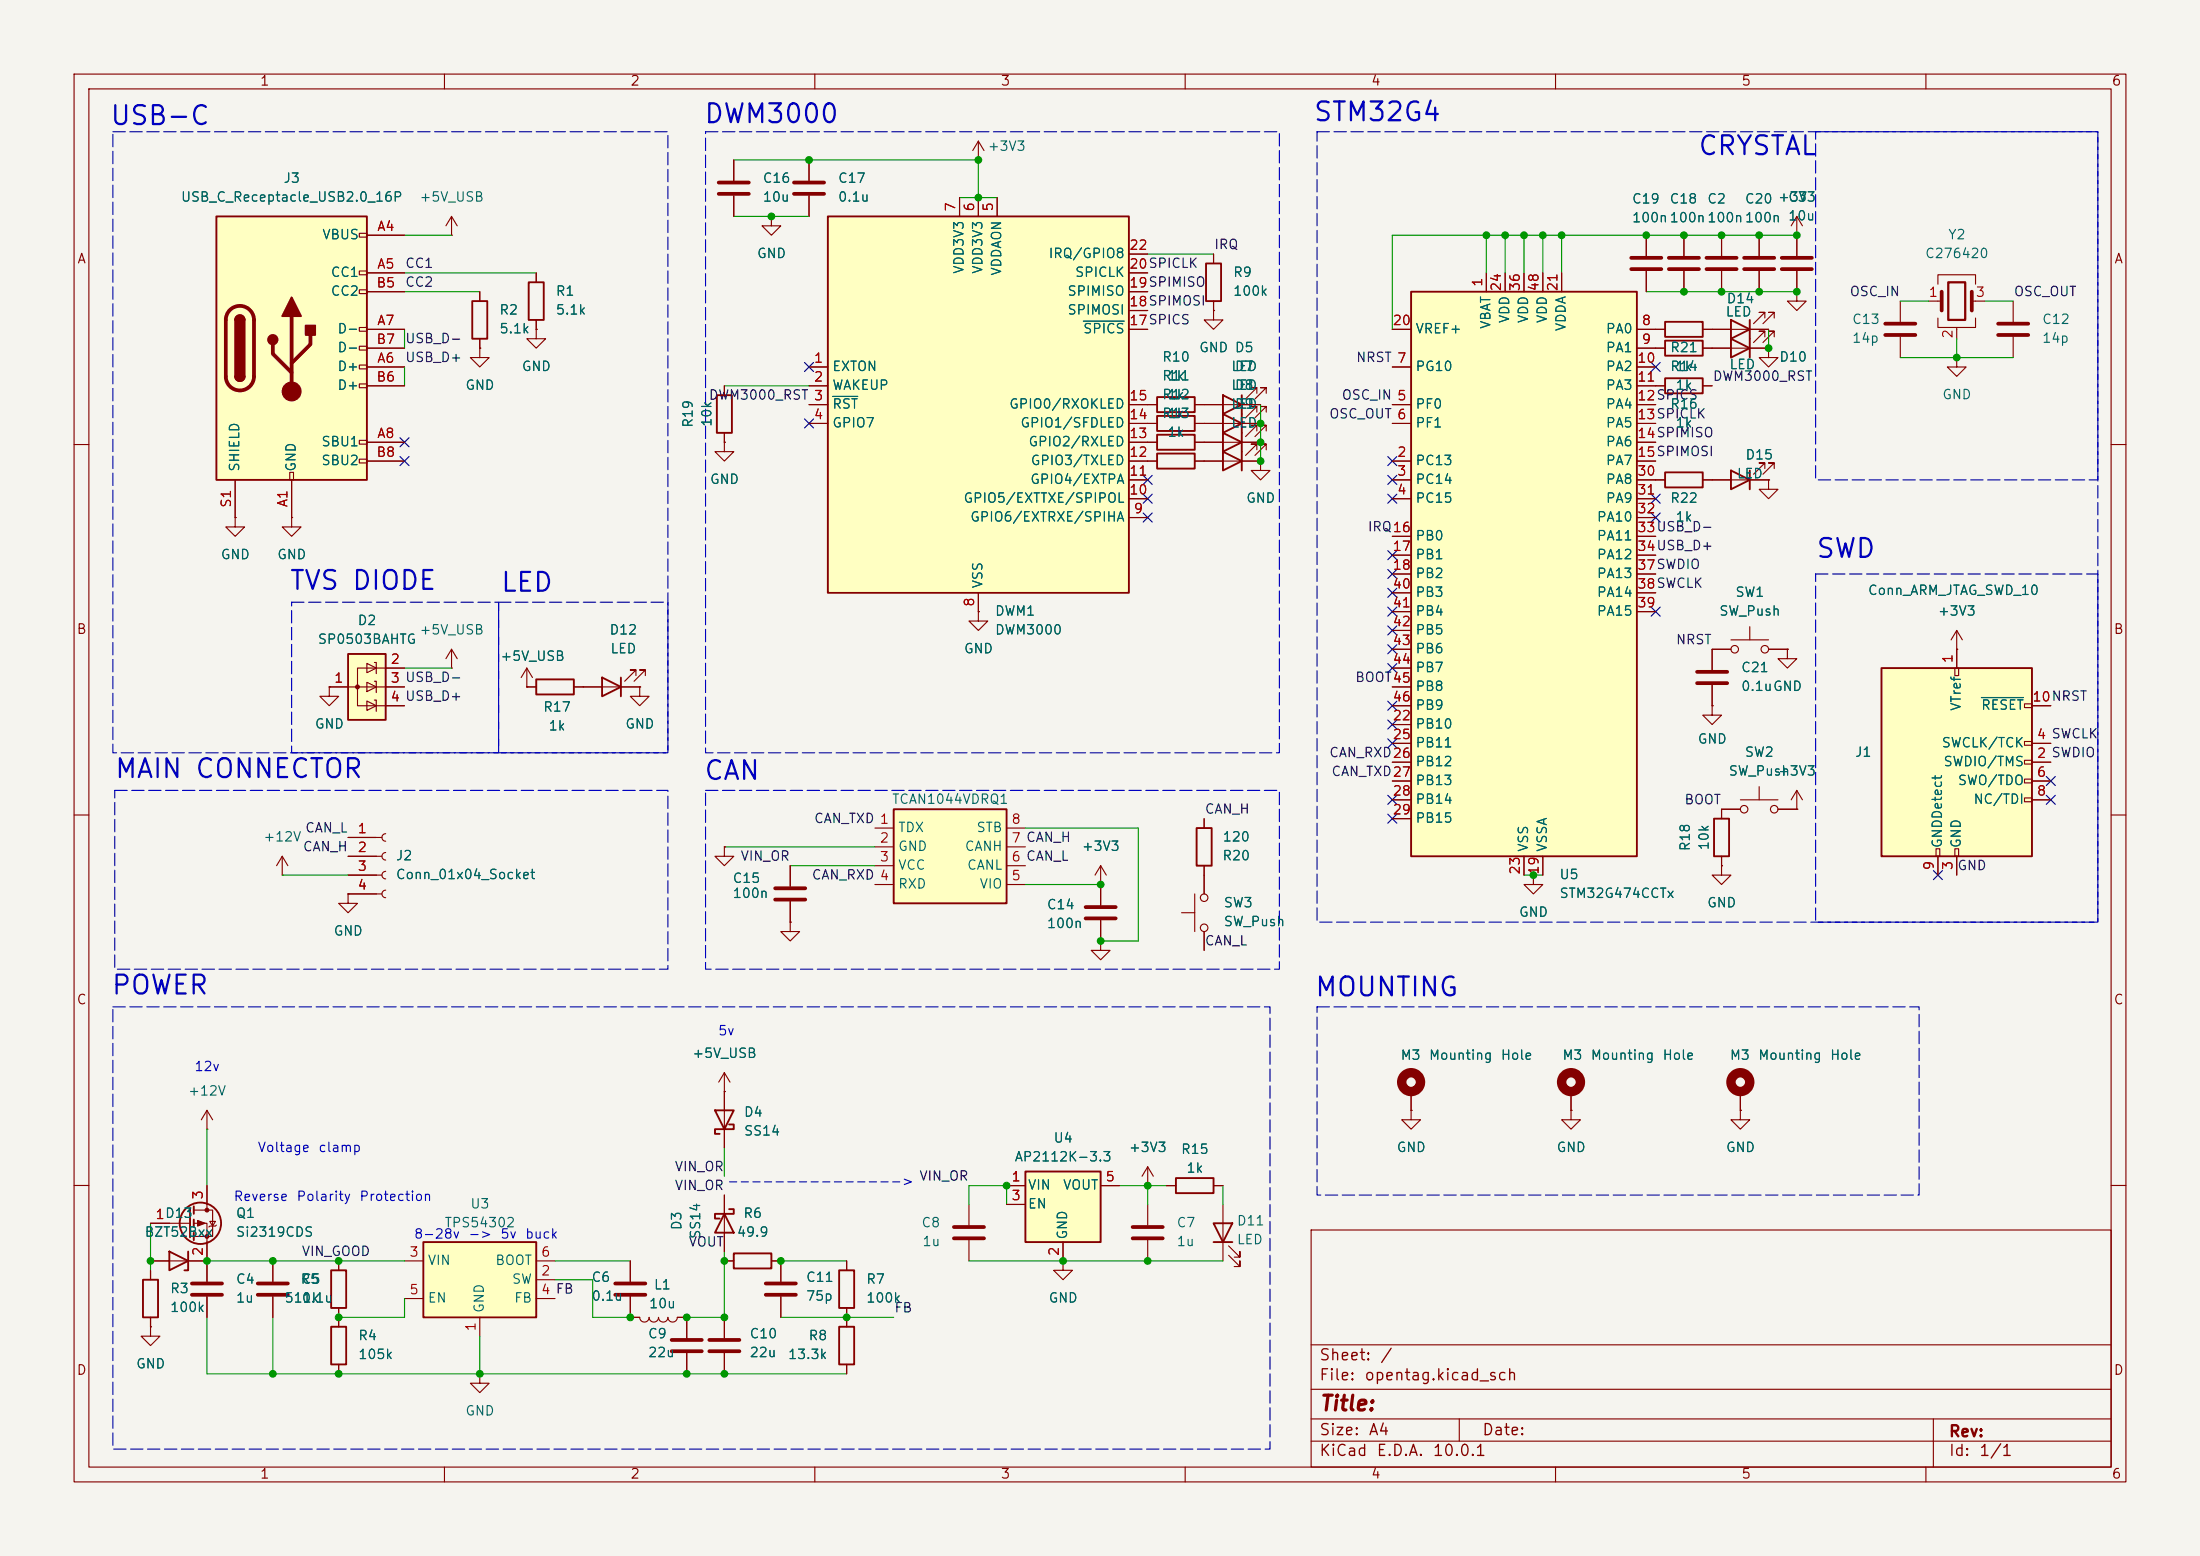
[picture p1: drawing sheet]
<svg xmlns="http://www.w3.org/2000/svg" width="297mm" height="210mm" viewBox="0 0 297 210" stroke-linecap="round" stroke-linejoin="round" font-family="sans-serif">
<path d="M0 0h297v210h-297z" fill="#f5f4ef" stroke="#f5f4ef" stroke-width=".14"/>
<g fill="none" stroke="#840000" stroke-width=".15">
<path d="M10 10h277v190h-277zM12 12h273v186h-273zM60 10v2M110 10v2M160 10v2M210 10v2M260 10v2M10 60h2M285 60h2M10 110h2M285 110h2M10 160h2"/>
<path d="M177 166h108v32h-108zM285 160h2M60 198v2M110 198v2M160 198v2M177 194.5h108M177 191.5h108M177 187.5h108M177 181.5h108M197 191.5v3M210 198v2M260 198v2"/>
<path d="M261 191.5v6.5"/>
</g>
<path d="M120.6 109.2h15.3v12.7h-15.3z" fill="#ffffc2"/>
<path d="M156.2 58.7h5.1v2h-5.1zM165.1 58.4l2.5 1.3-2.5 1.3zM167.6 58.4v5.1M156.2 61.2h5.1v2h-5.1zM165.1 61l2.5 1.2-2.5 1.3zM120.6 109.2h15.3v12.7h-15.3z" fill="none" stroke="#840000" stroke-width=".25"/>
<g fill="none" stroke="#840000" stroke-width=".15">
<path d="M154.9 59.7h1.3M161.3 59.7h8.9M169.7 58.2v-.8h-.8h.8l-1.6 1.5M170.9 58.2v-.8h-.7h.7l-1.5 1.5M154.9 62.2h1.3M161.3 62.2h8.9M169.7 60.7v-.8h-.8h.8l-1.6 1.6M170.9 60.7v-.8h-.7h.7l-1.5 1.6M118.1 111.8h2.5M118.1 114.3h2.5M118.1 116.8h2.5M118.1 119.4h2.5"/>
<path d="M135.9 111.8h2.5M135.9 114.3h2.5M135.9 116.8h2.5M135.9 119.4h2.5M162.6 118.1v2.6M207 118.1v1.3h1.3l-1.3 1.3-1.3-1.3h1.3M207 118.1h.1M232.4 109.2h2.5M234.9 108h5.1M237.5 106.2v1.8M240 109.2h2.6M159.5 123.2h1.8"/>
<path d="M161.3 120.7v5M162.6 125.7v2.6M154.9 157.5l-.7 1.3M154.9 157.5l.8 1.3M154.9 157.5v2.5M190.5 147.3v2.6M234.9 149.9v1.2h1.3l-1.3 1.3-1.2-1.3h1.2M234.9 149.9h.1M234.9 147.3v2.6M97.8 177.8v2.8M154.9 160h.1M64.8 185.4v1.3h1.2l-1.2 1.3-1.3-1.3h1.3"/>
<path d="M64.8 185.4h.1M97.8 182.6v2.8"/>
<circle cx="235.5" cy="109.2" r=".51"/>
<circle cx="239.5" cy="109.2" r=".51"/>
<circle cx="162.6" cy="125.2" r=".51"/>
<circle cx="162.6" cy="121.2" r=".51"/>
</g>
<path d="M95.8 180.8h4M95.8 182.4h4" fill="none" stroke="#840000" stroke-width=".51"/>
<g fill="none" stroke="#840000" stroke-width="1.3">
<circle cx="190.5" cy="146" r="1.27"/>
<circle cx="234.9" cy="146" r="1.27"/>
</g>
<path d="M57.1 167.6h15.3v10.2h-15.3z" fill="#ffffc2"/>
<g fill="none" stroke="#840000" stroke-width=".25">
<path d="M161.5 111.8h2.1v5h-2.1zM158.7 159h5.1v2h-5.1zM19.3 172.7h2v5.1h-2zM22.9 168.9l2.5 1.3-2.5 1.3zM25.4 168.9v2.6h-.5M25.7 163.2v3.8M26.2 162.8v1M26.2 164.6v1M26.2 166.4v1M57.1 167.6h15.3v10.2h-15.3zM97.8 163.8l1.3 2.6h-2.6zM98.4 163.2h.7v.6h-2.6v.7h.7"/>
<path d="M163.8 165.1h2.6l-1.3 2.5zM163.8 167.6h2.6"/>
<circle cx="27.1" cy="165.1" r="2.79"/>
</g>
<g fill="none" stroke="#840000" stroke-width=".15">
<path d="M162.6 110.5v1.3M162.6 116.8v1.3M232.4 116.8v1.3h1.3l-1.3 1.3-1.3-1.3h1.3M232.4 116.8h.1M27.9 152.4h.1M27.9 149.9v2.5M27.9 149.9l-.7 1.2M27.9 149.9l.8 1.2M97.8 147.3h.1M97.8 144.8l-.8 1.3M97.8 144.8l.8 1.3M97.8 144.8v2.5"/>
<path d="M190.5 149.9v1.2h1.3l-1.3 1.3-1.3-1.3h1.3M190.5 149.9h.1M212.1 149.9v1.2h1.3l-1.3 1.3-1.3-1.3h1.3M212.1 149.9h.1M212.1 147.3v2.6M20.3 179.1v1.2h1.3l-1.3 1.3-1.3-1.3h1.3M20.3 179.1h.1M20.3 165.1h5.4M20.3 171.5v1.2M20.3 177.8v1.3M26.2 163.3h2.5v3.6h-2.5M26.2 165.1h1.7v5.1h-7.6"/>
<path d="M27.9 160v3.3M28.3 164.8h.8l-.4 .7zM29.2 165.4l-.1 .1h-.8l-.1 .1M54.6 170.2h2.5M54.6 175.3h2.5M64.8 177.8v2.5M72.4 172.7h2.5M72.4 170.2h2.5M72.4 175.3h2.5M85.1 175v2.8h1.3a.64 .64 0 0 0 .6 .6 .64 .64 0 0 0 .6-.6 .64 .64 0 0 0 .7 .6 .64 .64 0 0 0 .6-.6 .64 .64 0 0 0 .6 .6 .64 .64 0 0 0 .7-.6 .64 .64 0 0 0 .6 .6 .64 .64 0 0 0 .6-.6h1.3v2.8M85.1 170.2v2.8M97.8 161.3v7.6"/>
<path d="M143.5 170.2v1.3h1.3l-1.3 1.2-1.3-1.2h1.3M143.5 170.2h.1M157.5 160h1.2M163.8 160h1.3M165.1 162.6v7.6M165.9 169.4l1.5 1.5v-.7v.7h-.8M165.9 168.1l1.5 1.6v-.8v.8h-.8M92.7 182.6v2.8"/>
</g>
<circle cx="212.1" cy="146" r="1.27" fill="none" stroke="#840000" stroke-width="1.3"/>
<g fill="#840000" stroke="#840000" stroke-width=".15">
<path d="M26.7 164.7l1 .4-1 .4z"/>
<circle cx="27.9" cy="163.3" r=".25"/>
<circle cx="27.9" cy="166.9" r=".25"/>
</g>
<path d="M83.1 173.2h4M83.1 174.8h4M90.7 180.8h4M90.7 182.4h4" fill="none" stroke="#840000" stroke-width=".51"/>
<path d="M138.4 158.1h10.2v9.5h-10.2z" fill="#ffffc2"/>
<path d="M224.8 46h5.1v2h-5.1zM224.8 43.4h5.1v2.1h-5.1zM233.7 45.7l2.5 1.3-2.5 1.3zM233.7 43.2l2.5 1.3-2.5 1.2zM236.2 43.2v5.1M138.4 158.1h10.2v9.5h-10.2zM113.3 171.5h2v5h-2z" fill="none" stroke="#840000" stroke-width=".25"/>
<g fill="none" stroke="#840000" stroke-width=".15">
<path d="M132.1 19.1l-.8 1.2M132.1 19.1l.7 1.2M132.1 19.1v2.5M99.1 21.6v2.8M99.1 26.4v2.8M104.1 29.2v1.3h1.3l-1.3 1.3-1.2-1.3h1.2M104.1 29.2h.1M109.2 21.6v2.8M109.2 26.4v2.8M132.1 21.6h.1M222.2 31.8v2.7M222.2 36.6v2.8"/>
<path d="M242.6 39.4v1.2h1.2l-1.2 1.3-1.3-1.3h1.3M242.6 39.4h.1M223.5 47h1.3M223.5 44.5h1.3M229.9 47h8.9M229.9 44.5h8.9M238.3 45.5v-.8h-.8h.8l-1.6 1.5M238.3 42.9v-.7h-.8h.8l-1.6 1.5M238.8 47v1.3h1.2l-1.2 1.2-1.3-1.2h1.3M238.8 47h.1M239.5 45.5v-.8h-.7h.7l-1.5 1.5M239.5 42.9v-.7h-.7h.7l-1.5 1.5"/>
<path d="M170.2 62.2v1.3h1.2l-1.2 1.3-1.3-1.3h1.3M170.2 62.2h.1M114.3 170.2v1.3M114.3 176.5v1.3M130.8 162.6v2.8M130.8 167.4v2.8M135.9 160h2.5M135.9 162.6h2.5M143.5 167.6v2.6M148.6 160h2.5M154.9 162.6v2.8M154.9 167.4v2.8"/>
</g>
<path d="M97 24.6h4.1M97 26.2h4.1M107.2 24.6h4.1M107.2 26.2h4.1M220.2 34.8h4.1M220.2 36.3h4.1M128.8 165.6h4M128.8 167.1h4M152.9 165.6h4.1M152.9 167.1h4.1" fill="none" stroke="#840000" stroke-width=".51"/>
<path d="M111.8 29.2h40.6v50.8h-40.6z" fill="#ffffc2"/>
<path d="M111.8 29.2h40.6v50.8h-40.6zM224.8 51.1h5.1v2h-5.1zM224.8 63.8h5.1v2h-5.1zM233.7 63.5l2.5 1.3-2.5 1.2zM236.2 63.5v2.5M113.3 179.1h2v5.1h-2z" fill="none" stroke="#840000" stroke-width=".25"/>
<g fill="none" stroke="#840000" stroke-width=".15">
<path d="M129.5 26.7v2.5M132.1 26.7v2.5M134.6 26.7v2.5M152.4 39.4h2.5M152.4 36.8h2.5M152.4 34.3h2.5M227.3 31.8v2.7M227.3 36.6v2.8M232.4 31.8v2.7M232.4 36.6v2.8M237.5 31.8v2.7M237.5 36.6v2.8"/>
<path d="M242.6 31.8h.1M242.6 29.2v5.3M242.6 36.6v2.8M242.6 29.2l-.8 1.3M242.6 29.2l.7 1.3M261.6 38.4v-1.3h5.1v1.3M109.2 49.5h2.6M109.2 52.1h2.6M109.2 54.6h2.6M109.2 57.2h2.6M152.4 54.6h2.5M152.4 57.2h2.5"/>
<path d="M152.4 59.7h2.5M152.4 44.5h2.5M152.4 41.9h2.5M223.5 52.1h1.3M229.9 52.1h1.2M256.5 40.6v2.8M256.5 45.5v2.8M260.3 40.6h1.8M261.6 42.9v1.3h5.1v-1.3M264.2 48.3v1.2h1.2l-1.2 1.3-1.3-1.3h1.3M264.2 48.3h.1M264.2 44.2v1.5"/>
<path d="M266.2 40.6h1.8M271.8 40.6v2.8M271.8 45.5v2.8M152.4 69.9h2.5M152.4 67.3h2.5M152.4 64.8h2.5M152.4 62.2h2.5M223.5 64.8h1.3M229.9 64.8h8.9M238.3 63.2v-.7h-.8h.8l-1.6 1.5M239.5 63.2v-.7h-.7h.7l-1.5 1.5M132.1 80v2.6"/>
<path d="M105.4 170.2v2.8M105.4 175v2.8M114.3 177.8v1.3M114.3 184.2v1.2"/>
</g>
<path d="M112.4 53.5h3.4M146.3 43.3h5.5" fill="none" stroke="#006464" stroke-width=".15"/>
<g fill="none" stroke="#840000" stroke-width=".51">
<path d="M225.3 34.8h4.1M225.3 36.3h4.1M230.4 34.8h4M230.4 36.3h4M235.5 34.8h4M235.5 36.3h4M240.5 34.8h4.1M240.5 36.3h4.1M262.1 39.4v2.5M266.2 39.4v2.5M254.5 43.7h4.1M254.5 45.2h4.1"/>
<path d="M269.7 43.7h4.1M269.7 45.2h4.1M103.4 173.2h4M103.4 174.8h4"/>
</g>
<path d="M263 38.1h2.3v5.1h-2.3z" fill="none" stroke="#840000" stroke-width=".3"/>
<path d="M190.5 39.4h30.5v76.2h-30.5z" fill="#ffffc2"/>
<path d="M190.5 39.4h30.5v76.2h-30.5zM156.2 53.6h5.1v2h-5.1zM165.1 53.3l2.5 1.3-2.5 1.3zM167.6 53.3v2.6M44.7 179.1h2v5.1h-2zM44.7 171.5h2v5h-2zM99.1 169.2h5v2h-5z" fill="none" stroke="#840000" stroke-width=".25"/>
<g fill="none" stroke="#840000" stroke-width=".15">
<path d="M200.7 36.8v2.6M203.2 36.8v2.6M205.7 36.8v2.6M208.3 36.8v2.6M210.8 36.8v2.6M154.9 54.6h1.3M161.3 54.6h8.9M169.7 53.1v-.8h-.8h.8l-1.6 1.5M170.9 53.1v-.8h-.7h.7l-1.5 1.5M188 54.6h2.5M188 57.2h2.5M188 49.5h2.5"/>
<path d="M188 44.5h2.5M221 54.6h2.5M221 57.2h2.5M221 49.5h2.5M221 44.5h2.5M221 47h2.5M221 52.1h2.5M221 59.7h2.5M188 62.2h2.5M188 64.8h2.5M188 67.3h2.5M188 72.4h2.5"/>
<path d="M188 74.9h2.5M188 77.5h2.5M221 62.2h2.5M221 64.8h2.5M221 67.3h2.5M221 72.4h2.5M221 74.9h2.5M221 77.5h2.5M221 69.9h2.5M238.8 64.8v1.2h1.2l-1.2 1.3-1.3-1.3h1.3M238.8 64.8h.1M188 97.8h2.5"/>
<path d="M188 80h2.5M188 82.6h2.5M188 85.1h2.5M188 87.6h2.5M188 90.2h2.5M188 92.7h2.5M188 95.3h2.5M221 80h2.5M221 82.6h2.5M264.2 87.6h.1M264.2 85.1l-.8 1.3M264.2 85.1l.7 1.3"/>
<path d="M264.2 85.1v2.5M188 100.3h2.5M188 102.9h2.5M188 105.4h2.5M188 108h2.5M188 110.5h2.5M205.7 115.6v2.5M208.3 115.6v2.5M27.9 170.2v2.8M27.9 175v2.8M36.8 170.2v2.8M36.8 175v2.8"/>
<path d="M45.7 170.2v1.3M45.7 176.5v2.6M97.8 170.2h1.3M104.1 170.2h1.3M45.7 184.2v1.2"/>
</g>
<path d="M25.9 173.2h4.1M25.9 174.8h4.1M34.8 173.2h4.1M34.8 174.8h4.1" fill="none" stroke="#840000" stroke-width=".51"/>
<path d="M254 90.2h20.3v25.4h-20.3z" fill="#ffffc2"/>
<path d="M96.8 53.3h2v5.1h-2zM254 90.2h20.3v25.4h-20.3z" fill="none" stroke="#840000" stroke-width=".25"/>
<g fill="none" stroke="#840000" stroke-width=".15">
<path d="M61 31.8h.1M61 29.2l-.8 1.3M61 29.2l.7 1.3M61 29.2v2.6M97.8 52.1v1.2M97.8 58.4v1.3M31.7 69.9v1.2h1.3l-1.3 1.3-1.2-1.3h1.2M31.7 69.9h.1M39.4 69.9v1.2h1.2l-1.2 1.3-1.3-1.3h1.3M39.4 69.9h.1M263.9 90.2h.5v1h-.5zM264.2 87.6v2.6"/>
<path d="M273.3 95h1v.5h-1zM274.3 95.3h2.6M261.4 114.6h.5v1h-.5zM261.6 115.6v2.5M263.9 114.6h.5v1h-.5zM264.2 115.6v2.5M273.3 100.1h1v.5h-1zM273.3 102.6h1v.5h-1zM273.3 105.2h1v.5h-1zM273.3 107.7h1v.5h-1zM274.3 102.9h2.6M274.3 100.3h2.6"/>
<path d="M274.3 105.4h2.6M274.3 108h2.6"/>
</g>
<path d="M267.5 94.1h5.7" fill="none" stroke="#006464" stroke-width=".15"/>
<path d="M29.2 29.2h20.3v35.6h-20.3z" fill="#ffffc2"/>
<g fill="none" stroke="#840000" stroke-width=".15">
<path d="M48.5 31.5h1v.5h-1zM48.5 36.6h1v.5h-1zM48.5 39.1h1v.5h-1zM49.5 31.8h5.1M49.5 36.8h5.1M49.5 39.4h5.1M64.8 39.4v1.2M72.4 36.8v1.3M163.8 34.3v1.3M48.5 44.2h1v.5h-1zM48.5 46.7h1v.5h-1zM48.5 49.3h1v.5h-1z"/>
<path d="M48.5 51.8h1v.5h-1zM48.5 59.4h1v.5h-1zM49.5 49.5h5.1M49.5 44.5h5.1M49.5 59.7h5.1M49.5 52.1h5.1M49.5 47h5.1M64.8 47v1.3h1.2l-1.2 1.2-1.3-1.2h1.3M64.8 47h.1M64.8 45.7v1.3M72.4 44.5v1.2h1.3l-1.3 1.3-1.3-1.3h1.3M72.4 44.5h.1"/>
<path d="M72.4 43.2v1.3M97.8 59.7v1.3h1.3l-1.3 1.2-1.3-1.2h1.3M97.8 59.7h.1M154.9 57.2h1.3M161.3 57.2h8.9M163.8 41.9v1.3h1.3l-1.3 1.3-1.2-1.3h1.2M163.8 41.9h.1M163.8 40.6v1.3M169.7 55.6v-.7h-.8h.8l-1.6 1.5M170.9 55.6v-.7h-.7h.7l-1.5 1.5M31.7 64.8v5.1M39.1 63.8h.5v1h-.5z"/>
<path d="M39.4 64.8v5.1M48.5 62h1v.5h-1zM49.5 62.2h5.1M61 90.2h.1M61 87.6l-.8 1.3M61 87.6l.7 1.3M61 87.6v2.6M231.1 95.3v1.2h1.3l-1.3 1.3-1.2-1.3h1.2M231.1 95.3h.1M231.1 92.5v2.8M233.7 86.4h5.1M233.7 87.6h-2.6v2.8"/>
<path d="M236.2 84.6v1.8M238.8 87.6h2.5M241.3 87.6v1.3h1.3l-1.3 1.3-1.3-1.3h1.3M241.3 87.6h.1M38.1 118.1h.1M38.1 115.6l-.8 1.2M38.1 115.6l.8 1.2M38.1 115.6v2.5M47 113h4.6M47 115.6h4.6M47 118.1h4.6M52.1 112.5a.51 .51 0 0 0-.5 .5 .51 .51 0 0 0 .5 .5"/>
<path d="M52.1 115.1a.51 .51 0 0 0-.5 .5 .51 .51 0 0 0 .5 .5M52.1 117.6a.51 .51 0 0 0-.5 .5 .51 .51 0 0 0 .5 .5M97.8 114.3v1.3h1.3l-1.3 1.2-1.3-1.2h1.3M97.8 114.3h.1M232.4 109.2v1.3M232.4 115.6v1.2M242.6 109.2h.1M242.6 106.7l-.8 1.3M242.6 106.7l.7 1.3M242.6 106.7v2.5M47 120.7v1.2h1.3l-1.3 1.3-1.3-1.3h1.3M47 120.7h.1"/>
<path d="M47 120.7h4.6M52.1 120.1a.51 .51 0 0 0-.5 .6 .51 .51 0 0 0 .5 .5M106.7 124.5v1.2h1.2l-1.2 1.3-1.3-1.3h1.3M106.7 124.5h.1M97.8 147.3v7.6"/>
<circle cx="234.2" cy="87.6" r=".51"/>
<circle cx="238.3" cy="87.6" r=".51"/>
</g>
<path d="M29.2 29.2h20.3v35.6h-20.3zM71.4 38.1h2v5.1h-2zM162.8 35.6h2v5h-2zM31.7 43.2a.64 .64 0 0 1 .7-.7 .64 .64 0 0 1 .6 .7M31.7 50.8a.64 .64 0 0 0 .7 .6 .64 .64 0 0 0 .6-.6M63.8 40.6h2v5.1h-2zM156.2 56.1h5.1v2.1h-5.1zM165.1 55.9l2.5 1.3-2.5 1.2zM167.6 55.9v2.5M231.4 110.5h2v5.1h-2zM96.5 149.9h2.6l-1.3 2.5zM98.4 151.8h.7v.6h-2.6v.6h.7" fill="none" stroke="#840000" stroke-width=".25"/>
<path d="M31 41.8a1.9 1.9 0 0 1 2.1-.4 1.9 1.9 0 0 1 1.2 1.8v7.6a1.91 1.91 0 0 1-1.9 1.9 1.91 1.91 0 0 1-1.9-1.9v-7.6a1.9 1.9 0 0 1 .5-1.4zM36.8 46.5v1.3l2.6 2.5M39.4 42.7v10.1M41.9 45.2v1.3l-2.5 2.5M229.1 90.7h4.1M229.1 92.2h4.1" fill="none" stroke="#840000" stroke-width=".51"/>
<g fill="#840000" stroke="#840000" stroke-width=".25">
<path d="M31.7 43.2h1.3v7.6h-1.3z"/>
<path d="M31.9 42.7a.64 .64 0 0 1 .7-.1 .64 .64 0 0 1 .4 .6h-1.3z"/>
<path d="M31.7 50.8h1.3a.64 .64 0 0 1-.6 .6 .64 .64 0 0 1-.7-.6z"/>
<path d="M39.4 40.1l1.2 2.6h-2.5z"/>
<path d="M41.3 43.9h1.2v1.3h-1.2z"/>
<circle cx="36.8" cy="45.8" r=".63"/>
</g>
<circle cx="39.4" cy="52.8" r="1.27" fill="#840000" stroke="#840000" stroke-width=".15"/>
<path d="M47 88.3h5.1v8.9h-5.1z" fill="#ffffc2"/>
<path d="M47 88.3h5.1v8.9h-5.1zM72.4 91.7h5.1v2h-5.1zM81.3 91.4l2.5 1.3-2.5 1.3zM83.8 91.4v2.6" fill="none" stroke="#840000" stroke-width=".25"/>
<g fill="none" stroke="#840000" stroke-width=".15">
<path d="M49.5 31.8h5.1M49.5 36.8h5.1M49.5 39.4h5.1M64.8 39.4v1.2M72.4 36.8v1.3M99.1 21.6v2.8M99.1 26.4v2.8M104.1 29.2h.1M109.2 21.6v2.8M109.2 26.4v2.8M129.5 26.7v2.5M132.1 26.7v2.5"/>
<path d="M134.6 26.7v2.5M152.4 36.8h2.5M152.4 39.4h2.5M152.4 34.3h2.5M163.8 34.3v1.3M200.7 36.8v2.6M203.2 36.8v2.6M205.7 36.8v2.6M208.3 36.8v2.6M210.8 36.8v2.6M222.2 31.8v2.7M222.2 36.6v2.8"/>
<path d="M227.3 31.8v2.7M227.3 36.6v2.8M232.4 31.8v2.7M232.4 36.6v2.8M237.5 31.8v2.7M237.5 36.6v2.8M242.6 31.8h.1M242.6 39.4h.1M242.6 31.8v2.7M242.6 36.6v2.8M49.5 49.5h5.1M49.5 44.5h5.1"/>
<path d="M49.5 59.7h5.1M49.5 52.1h5.1M49.5 47h5.1M64.8 47h.1M64.8 45.7v1.3M72.4 44.5h.1M72.4 43.2v1.3M97.8 59.7h.1M97.8 52.1v1.2M97.8 58.4v1.3M109.2 49.5h2.6M109.2 52.1h2.6"/>
<path d="M109.2 54.6h2.6M109.2 57.2h2.6M152.4 44.5h2.5M152.4 59.7h3.8M152.4 54.6h3.8M152.4 57.2h3.8M152.4 41.9h2.5M161.3 59.7h3.8M161.3 54.6h3.8M161.3 57.2h3.8M163.8 41.9h.1M163.8 40.6v1.3"/>
<path d="M167.6 59.7h2.6M167.6 54.6h2.6M167.6 57.2h2.6M188 49.5h2.5M188 44.5h2.5M188 54.6h2.5M188 57.2h2.5M221 49.5h2.5M221 44.5h3.8M221 59.7h2.5M221 52.1h3.8M221 47h3.8"/>
<path d="M221 54.6h2.5M221 57.2h2.5M229.9 44.5h3.8M229.9 52.1h1.2M229.9 47h3.8M236.2 44.5h2.6M236.2 47h2.6M238.8 47h.1M31.7 69.9h.1M31.7 64.8v5.1M39.4 69.9h.1M39.4 64.8v5.1"/>
<path d="M49.5 62.2h5.1M152.4 62.2h3.8M152.4 69.9h2.5M152.4 67.3h2.5M152.4 64.8h2.5M161.3 62.2h3.8M167.6 62.2h2.6M170.2 62.2h.1M188 62.2h2.5M188 67.3h2.5M188 64.8h2.5M188 72.4h2.5"/>
<path d="M188 74.9h2.5M188 77.5h2.5M221 62.2h2.5M221 69.9h2.5M221 67.3h2.5M221 64.8h3.8M221 72.4h2.5M221 74.9h2.5M221 77.5h2.5M229.9 64.8h3.8M236.2 64.8h2.6M238.8 64.8h.1"/>
<path d="M44.4 92.7v1.3h1.3l-1.3 1.3-1.2-1.3h1.2M44.4 92.7h.1M44.4 92.7h10.2M49.5 89.5l1.3 .7-1.3 .6zM49.5 92.1l1.3 .6-1.3 .6zM49.5 94.6l1.3 .7-1.3 .6zM50.5 89.4h.3v1.5M50.5 91.9h.3v1.6M50.5 94.5h.3v1.5M50.8 90.2h-2.5v5.1h2.5M50.8 90.2h3.8M50.8 95.3h3.8"/>
<path d="M71.1 92.7h.1M71.1 92.7h1.3M71.1 90.2l-.7 1.2M71.1 90.2l.8 1.2M71.1 90.2v2.5M77.5 92.7h8.9M85.9 91.2v-.8h-.8h.8l-1.6 1.5M86.4 92.7v1.3h1.2l-1.2 1.3-1.3-1.3h1.3M86.4 92.7h.1M87.1 91.2v-.8h-.7h.7l-1.5 1.5M132.1 82.6v1.2h1.2l-1.2 1.3-1.3-1.3h1.3M132.1 82.6h.1"/>
<path d="M132.1 80v2.6M188 90.2h2.5M188 92.7h2.5M188 95.3h2.5M188 87.6h2.5M188 97.8h2.5M188 80h2.5M188 82.6h2.5M188 85.1h2.5M221 80h2.5M221 82.6h2.5M231.1 95.3h.1"/>
<path d="M231.1 92.5v2.8M233.7 87.6h-2.6v2.8M238.8 87.6h2.5M241.3 87.6h.1M264.2 87.6h.1M264.2 87.6v2.6M274.3 95.3h2.6M47 113h3.8M47 115.6h3.8M47 118.1h3.8M97.8 114.3h.1M106.7 116.8v2.8"/>
<path d="M148.6 119.4h.1M148.6 116.8l-.8 1.3M148.6 116.8l.8 1.3M148.6 116.8v5.4M162.6 110.5v1.3M162.6 116.8v3.9M188 102.9h2.5M188 100.3h2.5M188 105.4h2.5M188 108h2.5M188 110.5h2.5M205.7 115.6v2.5"/>
<path d="M207 118.1h.1M208.3 115.6v2.5M232.4 116.8h.1M232.4 115.6v1.2M234.9 109.2h-2.5v1.3M240 109.2h2.6M242.6 109.2h.1M261.6 115.6v2.5M264.2 115.6v2.5M274.3 102.9h2.6M274.3 100.3h2.6M274.3 105.4h2.6"/>
<path d="M274.3 108h2.6M47 120.7h.1M47 120.7h3.8M106.7 124.5h.1M106.7 121.7v2.8M148.6 127v1.3h1.3l-1.3 1.2-1.3-1.2h1.3M148.6 127h.1M148.6 124.2v2.8M162.6 125.7v2.6M97.8 147.3h.1M97.8 147.3v2.6M97.8 152.4v2.5"/>
<path d="M190.5 149.9h.1M190.5 147.3v2.6M212.1 149.9h.1M212.1 147.3v2.6M234.9 149.9h.1M234.9 147.3v2.6M20.3 179.1h.1M20.3 165.1h2.6M20.3 171.5v1.2M20.3 177.8v1.3M20.3 170.2h2.6M25.4 170.2h2.5"/>
<path d="M27.9 160v2.6M27.9 167.6v5.4M27.9 175v2.8M36.8 170.2v2.8M36.8 175v2.8M45.7 170.2v1.3M45.7 176.5v2.6M85.1 170.2v2.8M85.1 175v2.8h1.3M91.4 177.8h1.3v2.8M97.8 170.2h1.3M97.8 161.3v2.5"/>
<path d="M97.8 166.4v2.5M97.8 177.8v2.8M104.1 170.2h1.3v2.8M105.4 175v2.8M114.3 170.2v1.3M114.3 176.5v2.6M135.9 160h2.5M135.9 162.6h2.5M143.5 170.2h.1M143.5 167.6v2.6M148.6 160h2.5M154.9 160h.1"/>
<path d="M157.5 160h1.2M163.8 160h1.3M45.7 184.2v1.2M92.7 182.6v2.8M97.8 182.6v2.8M114.3 184.2v1.2"/>
</g>
<circle cx="48.3" cy="92.7" r=".25" fill="#840000" stroke="#840000" stroke-width=".15"/>
<path d="M104.6 119.9h4.1M104.6 121.4h4.1M146.6 122.4h4M146.6 124h4" fill="none" stroke="#840000" stroke-width=".51"/>
<g fill="none" stroke="#009600" stroke-width=".15">
<path d="M54.6 39.4h10.2M54.6 31.8h6.4M54.6 36.8h17.8M99.1 29.2h10.1M99.1 21.6h33v5.1M129.5 26.7h5.1M154.9 34.3h8.9M200.7 31.8v5M203.2 31.8v5M205.7 31.8v5M208.3 31.8v5M210.8 31.8v5"/>
<path d="M222.2 39.4h20.4M242.6 31.8h-54.6v12.7M54.6 44.5v2.5M54.6 49.5v2.6M97.8 52.1h11.4M170.2 54.6v7.6M238.8 44.5v2.5M256.5 40.6h3.8M256.5 48.3h15.3M264.2 45.7v2.6M268 40.6h3.8M54.6 90.2h6.4"/>
<path d="M38.1 118.1h8.9M97.8 114.3h20.3M106.7 116.8h11.4M138.4 111.8h15.3v15.2h-5.1M138.4 119.4h10.2M205.7 118.1h2.6M27.9 152.4v7.6M97.8 154.9v3.9M20.3 165.1v6.4M27.9 177.8v7.6h86.4M27.9 170.2h26.7M36.8 177.8v7.6"/>
<path d="M54.6 175.3v2.5h-8.9M74.9 172.7h5.1v5.1h5.1M74.9 170.2h10.2M97.8 168.9v8.9h-5.1M105.4 177.8h15.2M105.4 170.2h8.9M130.8 162.6v-2.6h5.1v2.6M130.8 170.2h34.3M151.1 160h6.4M154.9 160v2.6M165.1 160v2.6M64.8 180.3v5.1"/>
</g>
<g fill="none" stroke="#000084" stroke-width=".15">
<path d="M54 59.1l1.2 1.2M55.2 59.1l-1.2 1.2M108.6 48.9l1.2 1.2M108.6 56.5l1.2 1.3M109.8 48.9l-1.2 1.2M109.8 56.5l-1.2 1.3M222.9 48.9l1.2 1.2M224.1 48.9l-1.2 1.2M54 61.6l1.2 1.2M55.2 61.6l-1.2 1.2M154.3 64.2l1.2 1.2M154.3 69.2l1.2 1.3"/>
<path d="M154.3 66.7l1.2 1.2M155.5 64.2l-1.2 1.2M155.5 69.2l-1.2 1.3M155.5 66.7l-1.2 1.2M187.4 66.7l1.2 1.2M187.4 61.6l1.2 1.2M187.4 64.2l1.2 1.2M187.4 76.9l1.2 1.2M187.4 79.4l1.2 1.2M187.4 74.3l1.2 1.2M188.6 66.7l-1.2 1.2M188.6 61.6l-1.2 1.2"/>
<path d="M188.6 64.2l-1.2 1.2M188.6 76.9l-1.2 1.2M188.6 79.4l-1.2 1.2M188.6 74.3l-1.2 1.2M222.9 66.7l1.2 1.2M222.9 69.2l1.2 1.3M224.1 66.7l-1.2 1.2M224.1 69.2l-1.2 1.3M187.4 94.6l1.2 1.3M187.4 89.6l1.2 1.2M187.4 97.2l1.2 1.2M187.4 99.7l1.2 1.2"/>
<path d="M187.4 84.5l1.2 1.2M187.4 87l1.2 1.2M187.4 81.9l1.2 1.3M188.6 84.5l-1.2 1.2M188.6 94.6l-1.2 1.3M188.6 89.6l-1.2 1.2M188.6 97.2l-1.2 1.2M188.6 99.7l-1.2 1.2M188.6 87l-1.2 1.2M188.6 81.9l-1.2 1.3M222.9 81.9l1.2 1.3M224.1 81.9l-1.2 1.3"/>
<path d="M187.4 107.3l1.2 1.3M187.4 109.9l1.2 1.2M188.6 107.3l-1.2 1.3M188.6 109.9l-1.2 1.2M261 117.5l1.2 1.2M262.2 117.5l-1.2 1.2M276.3 104.8l1.2 1.2M276.3 107.3l1.2 1.3M277.5 104.8l-1.2 1.2M277.5 107.3l-1.2 1.3"/>
</g>
<path d="M15.2 17.8h75v83.8h-75zM95.2 17.8h77.5v83.8h-77.5zM177.8 17.8h105.4v106.7h-105.4zM245.1 17.8h38.1v47h-38.1zM245.1 77.5h38.1v47h-38.1zM39.4 81.3h27.9v20.3h-27.9zM67.3 81.3h22.9v20.3h-22.9zM15.5 106.7h74.7v24.1h-74.7zM95.2 106.7h77.5v24.1h-77.5zM15.2 135.9h156.2v59.7h-156.2zM177.8 135.9h81.3v25.4h-81.3z" fill="none" stroke="#0000c2" stroke-width=".15" stroke-dasharray="1.7 .6"/>
<path d="M112.4 53.5h3.4M146.3 43.3h5.5M267.5 94.1h5.7" fill="none" stroke="#006464" stroke-width=".15"/>
<g fill="#009600" stroke="#009600" stroke-width=".14">
<circle cx="45.7" cy="177.8" r=".46"/>
<circle cx="45.7" cy="185.4" r=".46"/>
<circle cx="45.7" cy="170.2" r=".46"/>
<circle cx="64.8" cy="185.4" r=".46"/>
<circle cx="20.3" cy="170.2" r=".46"/>
<circle cx="85.1" cy="177.8" r=".46"/>
<circle cx="92.7" cy="185.4" r=".46"/>
<circle cx="92.7" cy="177.8" r=".46"/>
<circle cx="154.9" cy="170.2" r=".46"/>
<circle cx="135.9" cy="160" r=".46"/>
<circle cx="143.5" cy="170.2" r=".46"/>
<circle cx="36.8" cy="170.2" r=".46"/>
<circle cx="27.9" cy="170.2" r=".46"/>
<circle cx="36.8" cy="185.4" r=".46"/>
<circle cx="109.2" cy="21.6" r=".46"/>
<circle cx="104.1" cy="29.2" r=".46"/>
<circle cx="170.2" cy="59.7" r=".46"/>
<circle cx="170.2" cy="57.2" r=".46"/>
<circle cx="170.2" cy="62.2" r=".46"/>
<circle cx="132.1" cy="21.6" r=".46"/>
<circle cx="132.1" cy="26.7" r=".46"/>
<circle cx="105.4" cy="170.2" r=".46"/>
<circle cx="97.8" cy="170.2" r=".46"/>
<circle cx="97.8" cy="185.4" r=".46"/>
<circle cx="97.8" cy="177.8" r=".46"/>
<circle cx="114.3" cy="177.8" r=".46"/>
<circle cx="237.5" cy="31.8" r=".46"/>
<circle cx="227.3" cy="39.4" r=".46"/>
<circle cx="232.4" cy="31.8" r=".46"/>
<circle cx="237.5" cy="39.4" r=".46"/>
<circle cx="232.4" cy="39.4" r=".46"/>
<circle cx="227.3" cy="31.8" r=".46"/>
<circle cx="200.7" cy="31.8" r=".46"/>
<circle cx="208.3" cy="31.8" r=".46"/>
<circle cx="203.2" cy="31.8" r=".46"/>
<circle cx="205.7" cy="31.8" r=".46"/>
<circle cx="222.2" cy="31.8" r=".46"/>
<circle cx="210.8" cy="31.8" r=".46"/>
<circle cx="207" cy="118.1" r=".46"/>
<circle cx="264.2" cy="48.3" r=".46"/>
<circle cx="242.6" cy="31.8" r=".46"/>
<circle cx="238.8" cy="47" r=".46"/>
<circle cx="242.6" cy="39.4" r=".46"/>
<circle cx="148.6" cy="119.4" r=".46"/>
<circle cx="154.9" cy="160" r=".46"/>
<circle cx="148.6" cy="127" r=".46"/>
</g>
<g font-size="2.5" fill="#0000c2">
<text x="14.7" y="17.5">USB-C</text>
<text x="94.9" y="17.3">DWM3000</text>
<text x="177.2" y="17">STM32G4</text>
<text x="229.1" y="21.6">CRYSTAL</text>
<text x="245" y="75.9">SWD</text>
<text x="38.9" y="80.2">TVS DIODE</text>
<text x="67.4" y="80.5">LED</text>
<text x="15.3" y="105.6">MAIN CONNECTOR</text>
<text x="94.9" y="105.9">CAN</text>
<text x="14.9" y="134.9">POWER</text>
<text x="177.4" y="135.1">MOUNTING</text>
</g>
<text font-size="2" fill="#840000" x="178" y="190.9">Title:</text>
<g font-size="1.5" fill="#840000">
<text x="178" y="184">Sheet:</text>
<text x="186.2" y="184">/</text>
<text x="178" y="186.7">File:</text>
<text x="184.1" y="186.7">opentag.kicad_sch</text>
<text x="178" y="196.9">KiCad</text>
<text x="178" y="194.1">Size:</text>
<text x="184.7" y="194.1">A4</text>
<text x="185.7" y="196.9">E.D.A.</text>
<text x="193.3" y="196.9">10.0.1</text>
<text x="200" y="194.1">Date:</text>
<text x="263" y="194.3">Rev:</text>
<text x="263" y="196.9">Id:</text>
<text x="267.1" y="196.9">1/1</text>
</g>
<g font-size="1.3" fill="#840000">
<text x="35" y="11.9">1</text>
<text x="85" y="11.9">2</text>
<text x="135" y="11.9">3</text>
<text x="185" y="11.9">4</text>
<text x="235" y="11.9">5</text>
<text x="285" y="11.9">6</text>
<text x="10.3" y="35.9">A</text>
<text x="285.3" y="35.9">A</text>
<text x="10.3" y="85.9">B</text>
<text x="285.3" y="85.9">B</text>
<text x="10.3" y="135.9">C</text>
<text x="285.3" y="135.9">C</text>
<text x="10.3" y="185.9">D</text>
<text x="285.3" y="185.9">D</text>
<text x="35" y="199.9">1</text>
<text x="85" y="199.9">2</text>
<text x="135" y="199.9">3</text>
<text x="185" y="199.9">4</text>
<text x="235" y="199.9">5</text>
<text x="285" y="199.9">6</text>
</g>
<g font-size="1.3" fill="#006464">
<text x="133.2" y="20.7">+3V3</text>
<text x="24.3" y="27.5">USB_C_Receptacle_USB2.0_16P</text>
<text x="38.2" y="25">J3</text>
<text x="56.5" y="27.5">+5V_USB</text>
<text x="102.9" y="25">C16</text>
<text x="102.9" y="27.5">10u</text>
<text x="113" y="25">C17</text>
<text x="113" y="27.5">0.1u</text>
<text x="220.2" y="27.8">C19</text>
<text x="225.3" y="27.8">C18</text>
<text x="230.4" y="27.8">C2</text>
<text x="235.5" y="27.8">C20 +3V3</text>
<text x="241.3" y="27.5">C3</text>
<text x="43.4" y="32.6">VBUS</text>
<text x="102.1" y="35.2">GND</text>
<text x="141.5" y="35.2">IRQ/GPIO8</text>
<text x="220.2" y="30.3">100n100n100n100n 10u</text>
<text x="259.8" y="35.2">C276420</text>
<text x="262.9" y="32.6">Y2</text>
<text x="44.6" y="37.7">CC1</text>
<text x="44.6" y="40.2">CC2</text>
<text x="74.9" y="40.2">R1</text>
<text x="130.4" y="37.1" transform="rotate(-90 130.4 37.1)">VDD3V3</text>
<text x="132.9" y="37.1" transform="rotate(-90 132.9 37.1)">VDD3V3</text>
<text x="135.5" y="37.3" transform="rotate(-90 135.5 37.3)">VDDAON</text>
<text x="144" y="40.2">SPIMISO</text>
<text x="145" y="37.7">SPICLK</text>
<text x="166.4" y="37.7">R9</text>
<text x="166.4" y="40.2">100k</text>
<text x="233" y="41.2">D14</text>
<text x="45.5" y="45.3">D-</text>
<text x="45.5" y="47.9">D-</text>
<text x="67.3" y="42.8">R2</text>
<text x="67.3" y="45.3">5.1k</text>
<text x="74.9" y="42.8">5.1k</text>
<text x="144" y="42.8">SPIMOSI</text>
<text x="146.1" y="45.3">SPICS</text>
<text x="161.8" y="47.9">GND D5</text>
<text x="191" y="45.3">VREF+</text>
<text x="201.5" y="44.5" transform="rotate(-90 201.5 44.5)">VBAT</text>
<text x="204.1" y="43.7" transform="rotate(-90 204.1 43.7)">VDD</text>
<text x="206.6" y="43.7" transform="rotate(-90 206.6 43.7)">VDD</text>
<text x="209.1" y="43.7" transform="rotate(-90 209.1 43.7)">VDD</text>
<text x="211.7" y="44.8" transform="rotate(-90 211.7 44.8)">VDDA</text>
<text x="216.7" y="45.3">PA0</text>
<text x="216.7" y="47.9">PA1</text>
<text x="225.4" y="47.9">R21</text>
<text x="232.9" y="43">LED</text>
<text x="249.9" y="44">C13</text>
<text x="249.9" y="46.6">14p</text>
<text x="275.6" y="44">C12</text>
<text x="275.6" y="46.6">14p</text>
<text x="45.5" y="50.4">D+</text>
<text x="45.5" y="52.9">D+</text>
<text x="62.7" y="52.9">GND</text>
<text x="70.4" y="50.4">GND</text>
<text x="112.3" y="50.4">EXTON</text>
<text x="112.3" y="52.9">WAKEUP</text>
<text x="156.8" y="49.1">R10</text>
<text x="156.8" y="51.7">R11</text>
<text x="157.5" y="51.7">1k</text>
<text x="166.1" y="50.4">LED</text>
<text x="166.1" y="52.9">LED</text>
<text x="166.6" y="52.9">D8</text>
<text x="166.6" y="50.4">D7</text>
<text x="191" y="50.4">PG10</text>
<text x="216.7" y="50.4">PA2</text>
<text x="216.7" y="52.9">PA3</text>
<text x="225.4" y="50.4">R14</text>
<text x="226.1" y="52.9">1k</text>
<text x="226.1" y="50.4">1k</text>
<text x="233.4" y="50.1">LED</text>
<text x="240.1" y="49.1">D10</text>
<text x="93.8" y="57.8" transform="rotate(-90 93.8 57.8)">R19</text>
<text x="96.4" y="57.7" transform="rotate(-90 96.4 57.7)">10k</text>
<text x="112.3" y="55.5">RST</text>
<text x="112.3" y="58">GPIO7</text>
<text x="136.1" y="55.5">GPIO0/RXOKLED</text>
<text x="137.7" y="58">GPIO1/SFDLED</text>
<text x="156.8" y="54.2">R12</text>
<text x="156.8" y="56.7">R13</text>
<text x="157.5" y="56.7">1k</text>
<text x="157.5" y="59.3">1k</text>
<text x="157.5" y="54.2">1k</text>
<text x="166.1" y="58">LED</text>
<text x="166.1" y="55.5">LED</text>
<text x="166.6" y="55.5">D9</text>
<text x="191" y="55.5">PF0</text>
<text x="191" y="58">PF1</text>
<text x="216.7" y="55.5">PA4</text>
<text x="216.7" y="58">PA5</text>
<text x="225.4" y="55.5">R16</text>
<text x="226.1" y="58">1k</text>
<text x="262.1" y="54.2">GND</text>
<text x="32.6" y="63.8" transform="rotate(-90 32.6 63.8)">SHIELD</text>
<text x="40.2" y="63.8" transform="rotate(-90 40.2 63.8)">GND</text>
<text x="43.3" y="60.6">SBU1</text>
<text x="43.3" y="63.1">SBU2</text>
<text x="95.8" y="65.6">GND</text>
<text x="138.7" y="60.6">GPIO2/RXLED</text>
<text x="139" y="65.6">GPIO4/EXTPA</text>
<text x="139" y="63.1">GPIO3/TXLED</text>
<text x="191" y="63.1">PC13</text>
<text x="191" y="65.6">PC14</text>
<text x="216.7" y="60.6">PA6</text>
<text x="216.7" y="63.1">PA7</text>
<text x="216.7" y="65.6">PA8</text>
<text x="234.4" y="64.9">LED</text>
<text x="235.5" y="62.3">D15</text>
<text x="130" y="68.2">GPIO5/EXTTXE/SPIPOL</text>
<text x="130.9" y="70.7">GPIO6/EXTRXE/SPIHA</text>
<text x="168.1" y="68.2">GND</text>
<text x="191" y="68.2">PC15</text>
<text x="215.5" y="70.7">PA10</text>
<text x="216.7" y="68.2">PA9</text>
<text x="225.4" y="68.2">R22</text>
<text x="226.1" y="70.7">1k</text>
<text x="29.7" y="75.8">GND</text>
<text x="37.3" y="75.8">GND</text>
<text x="191" y="73.3">PB0</text>
<text x="191" y="75.8">PB1</text>
<text x="215.5" y="73.3">PA11</text>
<text x="215.5" y="75.8">PA12</text>
<text x="132.9" y="79.5" transform="rotate(-90 132.9 79.5)">VSS</text>
<text x="134.2" y="83.4">DWM1</text>
<text x="191" y="78.3">PB2</text>
<text x="191" y="80.9">PB3</text>
<text x="191" y="83.4">PB4</text>
<text x="215.5" y="78.3">PA13</text>
<text x="215.5" y="80.9">PA14</text>
<text x="215.5" y="83.4">PA15</text>
<text x="232" y="83.4">SW_Push</text>
<text x="234.2" y="80.9">SW1</text>
<text x="252.1" y="80.6">Conn_ARM_JTAG_SWD_10</text>
<text x="261.5" y="83.4">+3V3</text>
<text x="42.8" y="87.2">SP0503BAHTG</text>
<text x="48.2" y="84.7">D2</text>
<text x="56.5" y="86">+5V_USB</text>
<text x="67.5" y="89.5">+5V_USB</text>
<text x="82.2" y="86">D12</text>
<text x="82.3" y="88.5">LED</text>
<text x="130" y="88.5">GND</text>
<text x="134.2" y="86">DWM3000</text>
<text x="191" y="86">PB5</text>
<text x="191" y="88.5">PB6</text>
<text x="191" y="91">PB7</text>
<text x="191" y="93.6">PB8</text>
<text x="235" y="91">C21</text>
<text x="235" y="93.6">0.1uGND</text>
<text x="42.4" y="98.7">GND</text>
<text x="73.2" y="96.4">R17</text>
<text x="74" y="98.9">1k</text>
<text x="84.3" y="98.7">GND</text>
<text x="191" y="98.7">PB10</text>
<text x="191" y="101.2">PB11</text>
<text x="191" y="96.1">PB9</text>
<text x="229.1" y="100.7">GND</text>
<text x="262" y="101.2">SWCLK/TCK</text>
<text x="265" y="96" transform="rotate(-90 265 96)">VTref</text>
<text x="267.4" y="96.1">RESET</text>
<text x="191" y="103.7">PB12</text>
<text x="191" y="106.3">PB13</text>
<text x="233.3" y="105">SW_Push</text>
<text x="235.5" y="102.5">SW2</text>
<text x="239.9" y="105">+3V3</text>
<text x="250.3" y="102.5">J1</text>
<text x="262.3" y="103.7">SWDIO/TMS</text>
<text x="264.2" y="106.3">SWO/TDO</text>
<text x="35.5" y="113.9">+12V</text>
<text x="120.3" y="108.8">TCAN1044VDRQ1</text>
<text x="121.2" y="112.6">TDX</text>
<text x="131.7" y="112.6">STB</text>
<text x="165" y="113.9">120</text>
<text x="191" y="108.8">PB14</text>
<text x="191" y="111.4">PB15</text>
<text x="266.3" y="108.8">NC/TDI</text>
<text x="53.3" y="116.4">J2</text>
<text x="53.3" y="119">Conn_01x04_Socket</text>
<text x="98.8" y="119.5">C15</text>
<text x="121.2" y="115.2">GND</text>
<text x="121.2" y="117.7">VCC</text>
<text x="130.2" y="115.2">CANH</text>
<text x="130.5" y="117.7">CANL</text>
<text x="145.9" y="115.2">+3V3</text>
<text x="164.9" y="116.4">R20</text>
<text x="206.6" y="115.1" transform="rotate(-90 206.6 115.1)">VSS</text>
<text x="209.1" y="115.1" transform="rotate(-90 209.1 115.1)">VSSA</text>
<text x="210.4" y="119">U5</text>
<text x="228.4" y="115" transform="rotate(-90 228.4 115)">R18</text>
<text x="231" y="114.9" transform="rotate(-90 231 114.9)">10k</text>
<text x="262.5" y="114.6" transform="rotate(-90 262.5 114.6)">GNDDetect</text>
<text x="265" y="114.6" transform="rotate(-90 265 114.6)">GND</text>
<text x="98.8" y="121.5">100n</text>
<text x="121.2" y="120.2">RXD</text>
<text x="132.2" y="120.2">VIO</text>
<text x="141.2" y="125.6">100n</text>
<text x="141.2" y="123">C14</text>
<text x="165.1" y="122.8">SW3</text>
<text x="165.1" y="125.3">SW_Push</text>
<text x="205" y="124.1">GND</text>
<text x="210.4" y="121.5">STM32G474CCTx</text>
<text x="230.4" y="122.8">GND</text>
<text x="45" y="126.6">GND</text>
<text x="93.4" y="143.1">+5V_USB</text>
<text x="189" y="143.4">M3</text>
<text x="192.8" y="143.4">Mounting</text>
<text x="202.5" y="143.4">Hole</text>
<text x="210.8" y="143.4">M3</text>
<text x="214.7" y="143.4">Mounting</text>
<text x="224.4" y="143.4">Hole</text>
<text x="233.4" y="143.4">M3</text>
<text x="237.3" y="143.4">Mounting</text>
<text x="247" y="143.4">Hole</text>
<text x="25.3" y="148.2">+12V</text>
<text x="100.3" y="151">D4</text>
<text x="100.3" y="153.6">SS14</text>
<text x="142.1" y="154.5">U4</text>
<text x="152.3" y="155.8">+3V3</text>
<text x="188.5" y="155.8">GND</text>
<text x="210.1" y="155.8">GND</text>
<text x="232.9" y="155.8">GND</text>
<text x="136.9" y="157.1">AP2112K-3.3</text>
<text x="138.7" y="160.9">VIN</text>
<text x="143.4" y="160.9">VOUT</text>
<text x="159.3" y="156.1">R15</text>
<text x="160.1" y="158.6">1k</text>
<text x="19.4" y="167.2">BZT52Bxx</text>
<text x="31.8" y="164.7">Q1</text>
<text x="31.8" y="167.2">Si2319CDS</text>
<text x="59.9" y="166">TPS54302</text>
<text x="63.4" y="163.4">U3</text>
<text x="92.3" y="166.1" transform="rotate(-90 92.3 166.1)">D3</text>
<text x="94.8" y="167.3" transform="rotate(-90 94.8 167.3)">SS14</text>
<text x="99.4" y="167.2">49.9</text>
<text x="100.3" y="164.7">R6</text>
<text x="124.3" y="166">C8</text>
<text x="138.7" y="163.4">EN</text>
<text x="144.4" y="167.4" transform="rotate(-90 144.4 167.4)">GND</text>
<text x="158.8" y="166">C7</text>
<text x="166.9" y="165.7">D11</text>
<text x="31.8" y="173.6">C4</text>
<text x="40.5" y="173.6">R5</text>
<text x="40.6" y="173.6">C5</text>
<text x="57.7" y="171">VIN</text>
<text x="66.8" y="171">BOOT</text>
<text x="69" y="173.6">SW</text>
<text x="79.8" y="173.3">C6</text>
<text x="108.7" y="173.3">C11</text>
<text x="116.8" y="173.6">R7</text>
<text x="124.4" y="168.5">1u</text>
<text x="158.8" y="168.5">1u</text>
<text x="166.9" y="168.2">LED</text>
<text x="22.9" y="174.9">R3</text>
<text x="22.9" y="177.4">100k</text>
<text x="31.8" y="176.1">1u</text>
<text x="38.3" y="176.1">511k</text>
<text x="40.6" y="176.1">0.1u</text>
<text x="57.7" y="176.1">EN</text>
<text x="65.6" y="177.3" transform="rotate(-90 65.6 177.3)">GND</text>
<text x="69.3" y="176.1">FB</text>
<text x="79.8" y="175.9">0.1u</text>
<text x="87.5" y="176.9">10u</text>
<text x="88.2" y="174.3">L1</text>
<text x="108.7" y="175.9">75p</text>
<text x="116.8" y="176.1">100k</text>
<text x="141.5" y="176.1">GND</text>
<text x="18.3" y="185">GND</text>
<text x="48.3" y="181.2">R4</text>
<text x="48.3" y="183.7">105k</text>
<text x="87.4" y="180.9">C9</text>
<text x="87.4" y="183.5">22u</text>
<text x="101.1" y="180.9">C10</text>
<text x="101.1" y="183.5">22u</text>
<text x="106.3" y="183.7">13.3k</text>
<text x="109.1" y="181.2">R8</text>
<text x="62.7" y="191.4">GND</text>
</g>
<g font-size="1.3" fill="#a90000">
<text x="129.3" y="28.6" transform="rotate(-90 129.3 28.6)">7</text>
<text x="131.8" y="28.6" transform="rotate(-90 131.8 28.6)">6</text>
<text x="134.4" y="28.6" transform="rotate(-90 134.4 28.6)">5</text>
<text x="50.8" y="31.5">A4</text>
<text x="152.4" y="34">22</text>
<text x="50.7" y="39.1">B5</text>
<text x="50.8" y="36.6">A5</text>
<text x="152.4" y="41.7">18SPIMOSI</text>
<text x="152.4" y="39.1">19SPIMISO</text>
<text x="152.4" y="36.6">20SPICLK</text>
<text x="152.4" y="41.7">18</text>
<text x="152.4" y="39.1">19</text>
<text x="152.4" y="36.6">20</text>
<text x="200.4" y="38.8" transform="rotate(-90 200.4 38.8)">1</text>
<text x="202.9" y="39.4" transform="rotate(-90 202.9 39.4)">24</text>
<text x="205.5" y="39.4" transform="rotate(-90 205.5 39.4)">36</text>
<text x="208" y="39.4" transform="rotate(-90 208 39.4)">48</text>
<text x="210.6" y="39.4" transform="rotate(-90 210.6 39.4)">21</text>
<text x="260.3" y="40.4">1</text>
<text x="266.6" y="40.4">3</text>
<text x="50.7" y="46.7">B7</text>
<text x="50.8" y="44.2">A7</text>
<text x="152.4" y="44.2">17SPICS</text>
<text x="152.4" y="44.2">17</text>
<text x="187.9" y="44.2">20</text>
<text x="221.5" y="44.2">8</text>
<text x="221.5" y="46.7">9</text>
<text x="263.9" y="45.8" transform="rotate(-90 263.9 45.8)">2</text>
<text x="50.7" y="51.8">B6</text>
<text x="50.8" y="49.3">A6</text>
<text x="109.8" y="49.3">1</text>
<text x="109.8" y="51.8">2</text>
<text x="188.5" y="49.3">7</text>
<text x="220.9" y="49.3">10</text>
<text x="220.9" y="51.8">11</text>
<text x="50.8" y="59.4">A8</text>
<text x="109.8" y="56.9">4</text>
<text x="109.8" y="54.4">3</text>
<text x="152.4" y="59.4">13</text>
<text x="152.4" y="56.9">14</text>
<text x="152.4" y="54.4">15</text>
<text x="188.5" y="54.4">5</text>
<text x="188.5" y="56.9">6</text>
<text x="220.9" y="54.4">12SPICS</text>
<text x="220.9" y="56.9">13SPICLK</text>
<text x="220.9" y="59.4">14SPIMISO</text>
<text x="220.9" y="54.4">12</text>
<text x="220.9" y="56.9">13</text>
<text x="220.9" y="59.4">14</text>
<text x="50.7" y="62">B8</text>
<text x="152.4" y="64.5">11</text>
<text x="152.4" y="62">12</text>
<text x="188.5" y="62">2</text>
<text x="188.5" y="64.5">3</text>
<text x="220.9" y="62">15SPIMOSI</text>
<text x="220.9" y="64.5">30</text>
<text x="220.9" y="62">15</text>
<text x="31.5" y="68.6" transform="rotate(-90 31.5 68.6)">S1</text>
<text x="39.1" y="68.6" transform="rotate(-90 39.1 68.6)">A1</text>
<text x="152.4" y="67.1">10</text>
<text x="153" y="69.6">9</text>
<text x="188.5" y="67.1">4</text>
<text x="220.9" y="67.1">31</text>
<text x="220.9" y="69.6">32</text>
<text x="187.9" y="74.7">17</text>
<text x="187.9" y="77.2">18</text>
<text x="187.9" y="72.1">16</text>
<text x="220.9" y="72.1">33USB_D-</text>
<text x="220.9" y="74.7">34USB_D+</text>
<text x="220.9" y="77.2">37SWDIO</text>
<text x="220.9" y="72.1">33</text>
<text x="220.9" y="74.7">34</text>
<text x="220.9" y="77.2">37</text>
<text x="131.8" y="82" transform="rotate(-90 131.8 82)">8</text>
<text x="187.9" y="79.8">40</text>
<text x="187.9" y="82.3">41</text>
<text x="220.9" y="79.8">38SWCLK</text>
<text x="220.9" y="82.3">39</text>
<text x="220.9" y="79.8">38</text>
<text x="52.6" y="89.9">2</text>
<text x="187.9" y="84.8">42</text>
<text x="187.9" y="87.4">43</text>
<text x="187.9" y="89.9">44</text>
<text x="263.9" y="89.6" transform="rotate(-90 263.9 89.6)">1</text>
<text x="45" y="92.5">1</text>
<text x="52.6" y="92.5">3 USB_D-</text>
<text x="52.6" y="95">4 USB_D+</text>
<text x="52.6" y="92.5">3</text>
<text x="52.6" y="95">4</text>
<text x="187.9" y="95">46</text>
<text x="187.9" y="92.5">45</text>
<text x="274.3" y="95">10NRST</text>
<text x="274.3" y="95">10</text>
<text x="187.9" y="97.5">22</text>
<text x="187.9" y="100.1">25</text>
<text x="274.9" y="100.1">4 SWCLK</text>
<text x="274.9" y="100.1">4</text>
<text x="187.9" y="107.7">28</text>
<text x="187.9" y="102.6">26</text>
<text x="187.9" y="105.2">27</text>
<text x="274.9" y="102.6">2 SWDIO</text>
<text x="274.9" y="105.2">6</text>
<text x="274.9" y="107.7">8</text>
<text x="274.9" y="102.6">2</text>
<text x="48.2" y="112.8">1</text>
<text x="136.5" y="111.5">8</text>
<text x="187.9" y="110.2">29</text>
<text x="48.2" y="115.3">2</text>
<text x="48.2" y="117.9">3</text>
<text x="118.7" y="114">2</text>
<text x="118.7" y="116.6">3</text>
<text x="136.5" y="119.1">5</text>
<text x="136.5" y="116.6">6 CAN_L</text>
<text x="136.5" y="114">7 CAN_H</text>
<text x="205.5" y="118.2" transform="rotate(-90 205.5 118.2)">23</text>
<text x="208" y="118.2" transform="rotate(-90 208 118.2)">19</text>
<text x="261.4" y="117.5" transform="rotate(-90 261.4 117.5)">9</text>
<text x="263.9" y="117.5" transform="rotate(-90 263.9 117.5)">3</text>
<text x="48.2" y="120.4">4</text>
<text x="27.7" y="162" transform="rotate(-90 27.7 162)">3</text>
<text x="136.5" y="159.8">1</text>
<text x="149.2" y="159.8">5</text>
<text x="20.9" y="164.8">1D13</text>
<text x="136.5" y="162.3">3</text>
<text x="27.7" y="169.6" transform="rotate(-90 27.7 169.6)">2</text>
<text x="55.2" y="169.9">3</text>
<text x="73" y="172.5">2</text>
<text x="73" y="169.9">6</text>
<text x="143.3" y="169.6" transform="rotate(-90 143.3 169.6)">2</text>
<text x="55.2" y="175">5</text>
<text x="64.5" y="179.8" transform="rotate(-90 64.5 179.8)">1</text>
<text x="73" y="175">4 FB</text>
</g>
<g font-size="1.3" fill="#0f0f0f">
<text x="163.8" y="33.9">IRQ</text>
<text x="54.6" y="36.5">CC1</text>
<text x="54.6" y="39">CC2</text>
<text x="249.6" y="40.3">OSC_IN</text>
<text x="271.8" y="40.3">OSC_OUT</text>
<text x="54.6" y="46.6">USB_D-</text>
<text x="54.6" y="49.2">USB_D+</text>
<text x="183" y="49.2">NRST 7</text>
<text x="231.1" y="51.7">DWM3000_RST</text>
<text x="95.6" y="54.3">DWM3000_RST 3</text>
<text x="179.4" y="56.8">OSC_OUT 6</text>
<text x="181" y="54.3">OSC_IN 5</text>
<text x="184.6" y="72">IRQ16</text>
<text x="226.2" y="87.3">NRST</text>
<text x="182.9" y="92.4">BOOT45</text>
<text x="179.4" y="102.5">CAN_RXD26</text>
<text x="179.7" y="105.1">CAN_TXD27</text>
<text x="41.1" y="112.7">CAN_L</text>
<text x="109.8" y="111.4">CAN_TXD 1</text>
<text x="162.6" y="110.1">CAN_H</text>
<text x="227.3" y="108.9">BOOT</text>
<text x="40.8" y="115.2">CAN_H</text>
<text x="99.9" y="116.5">VIN_OR</text>
<text x="109.5" y="119">CAN_RXD 4</text>
<text x="264.2" y="117.8">GND</text>
<text x="162.6" y="127.9">CAN_L</text>
<text x="91" y="160.9">VIN_OR</text>
<text x="91" y="158.4">VIN_OR</text>
<text x="124" y="159.7">VIN_OR</text>
<text x="40.6" y="169.8">VIN_GOOD</text>
<text x="92.9" y="168.6">VOUT</text>
<text x="120.6" y="177.5">FB</text>
</g>
<g font-size="1.3" fill="#0000c2">
<text x="96.9" y="140.1">5v</text>
<text x="26.1" y="144.9">12v</text>
<text x="34.7" y="155.8">Voltage</text>
<text x="42.9" y="155.8">clamp</text>
<text x="98.1" y="160.4">---------------&gt;</text>
<text x="31.4" y="162.4">Reverse</text>
<text x="39.9" y="162.4">Polarity</text>
<text x="48.4" y="162.4">Protection</text>
<text x="55.8" y="167.5">8-28v</text>
<text x="63.1" y="167.5">-&gt;</text>
<text x="67.5" y="167.5">5v</text>
<text x="70.8" y="167.5">buck</text>
</g>
</svg>
